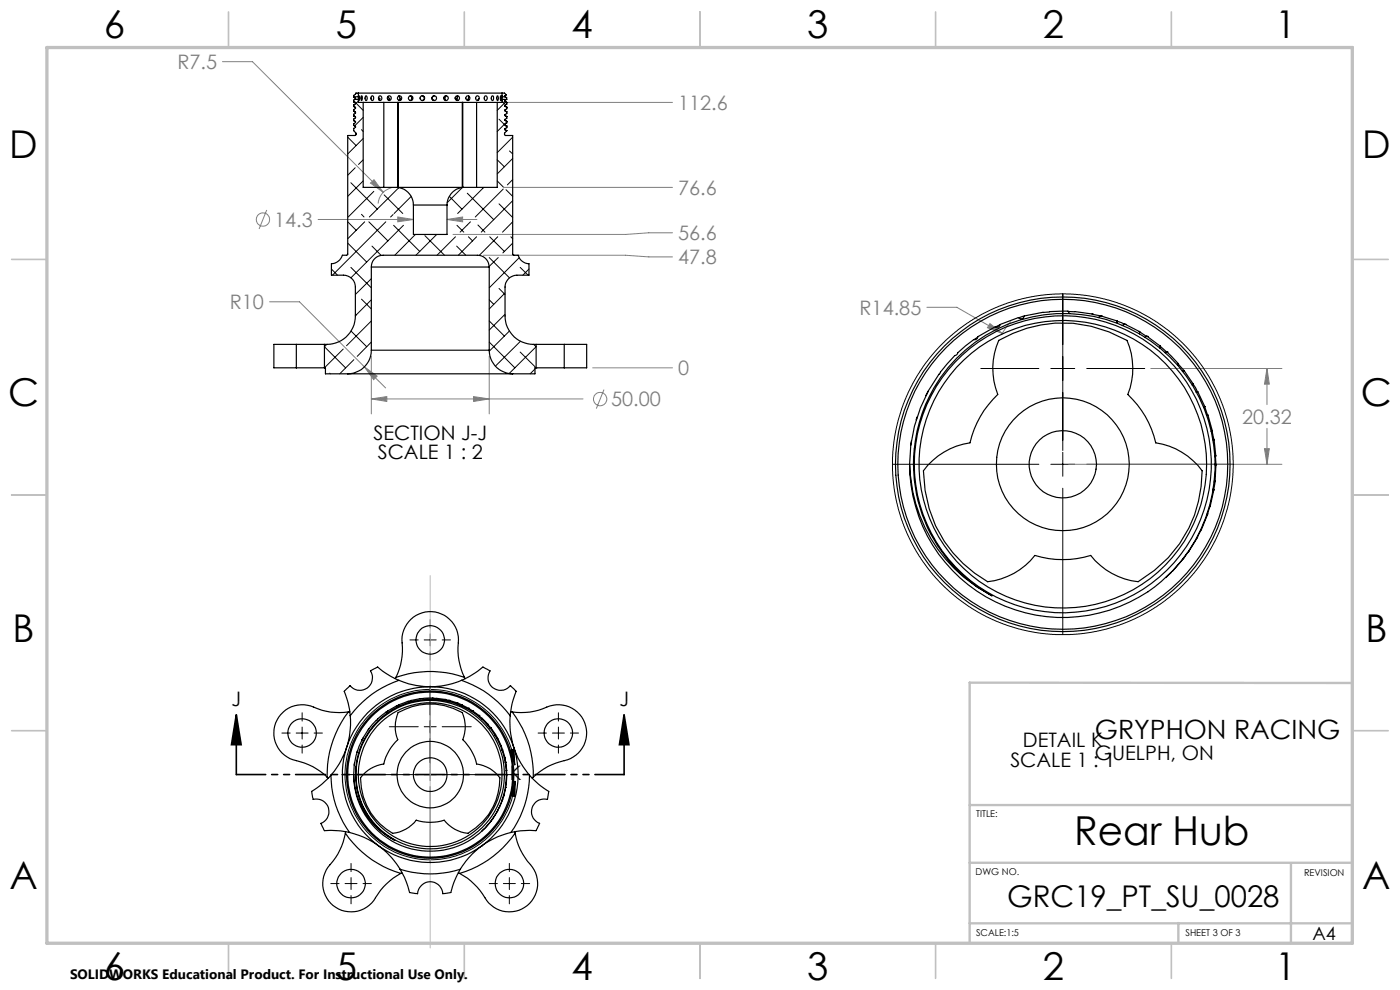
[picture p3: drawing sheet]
<svg xmlns="http://www.w3.org/2000/svg" width="297mm" height="210mm" viewBox="0 0 297 210" stroke-linecap="round" stroke-linejoin="round" font-family="sans-serif">
<g fill="none" stroke="#808080" stroke-width=".21">
<path d="M47.2 13.1h6.4l27.7 27.7M78.6 38.8l.7-.7 2 2.7zM83 39.9a3.6 3.6 0 0 0-2.8 3.3M106.8 39.7h35.9M107.8 21.7h34.9M56.6 44.5l-1.6 4.1M67.5 46.6h20.2M84.4 46l3.3 .6-3.3 .5zM94.8 46.6l3.3-.6v1.1zM94.8 46.6h6.4M102.6 54.1h30.1l5 .4h5M142.7 49.4h-5l-5 .3h-36.6"/>
<path d="M57.2 64h6.3l13.8 13.8M77.3 77.8l2.7 2-.7 .7zM77.3 77.8l4.5 4.5M78.8 75.6v12.2M103.8 75.6v12.2M125.7 78h17M196.6 65.2h6.4l9.6 5.5M210 68.6l2.6 2.1-3.1-1.2zM214.5 68.2l-.9 1-1.2 1.8M244.1 78.2h27.9M268.8 78.2l.5 3.3h-1zM268.8 78.2v7.6"/>
<path d="M78.8 84.6l3.3-.5v1.1zM78.8 84.6h44.9M100.5 84.1l3.3 .5-3.3 .6zM128.1 82.6l-1.6 4.1M226.7 98.5h45.3M268.3 95.2h1l-.5 3.3zM268.8 90.9v7.6"/>
<circle cx="55.8" cy="46.6" r="1.4"/>
<circle cx="127.3" cy="84.6" r="1.42"/>
</g>
<g fill="none" stroke="#000" stroke-width=".21">
<path d="M208.1 78.2h12.3M222.9 78.2h5.1M225.5 62.3v33.3M230.5 78.2h12.4M189.3 98.5h31.1M222.9 98.5h5.1M225.5 95.9v5.1M230.5 98.5h31.1M225.5 103.6v31M87 135.7h1.7M90 135.7h2.5M91.3 131.4v1.8"/>
<path d="M91.3 134.5v2.5M91.3 138.3v1.7M93.8 135.7h1.8M59.8 155.5h1.8M62.8 155.5h2.6M64.1 151.2v1.8M64.1 154.2v2.6M64.1 158v1.8M66.6 155.5h1.8M82.6 154.2h6.1M90 154.2h2.5M91.3 145.5v17.4"/>
<path d="M93.8 154.2h6.2M108.1 159.2l.9-.2 .2 3.3zM114.2 155.5h1.7M117.2 155.5h2.5M118.5 151.2v1.8M118.5 154.2v2.6M118.5 158v1.8M121 155.5h1.7M72.5 164.3h16.2M90 164.3h2.5M91.3 163v2.6M91.3 166.9v16.2"/>
<path d="M93.8 164.3h16.2M109.2 162.3a18.1 18.1 0 0 0-27.4-13.4 18.1 18.1 0 0 0-.5 30.5 18.1 18.1 0 0 0 27.8-12.6l.2-1.1M109.3 165.7v3.3l-1-.2zM70.2 187.4h1.7M73.2 187.4h2.5M74.5 183.2v1.7M74.5 186.2v2.5M74.5 190v1.7M77 187.4h1.8M103.8 187.4h1.7M106.8 187.4h2.5M108.1 183.2v1.7"/>
<path d="M108.1 186.2v2.5M108.1 190v1.7M110.6 187.4h1.8"/>
</g>
<path d="M50.1 151.6l1.1 6.4h-2.1zM50.1 151.6v12.7M132.4 151.6l1 6.4h-2zM132.4 151.6v12.7" fill="none" stroke="#000" stroke-width=".35"/>
<path d="M132.4 164.3h-82.3" fill="none" stroke="#000" stroke-width=".35" stroke-dasharray="6.3 1.3 1.3 1.3 1.3 1.3" stroke-dashoffset=".1"/>
<path d="M91.3 122.1v79" fill="none" stroke="#c0c0c0" stroke-width=".21"/>
<g fill="none" stroke="#c0c0c0" stroke-width=".35">
<path d="M48.5 2.5v7.5M98.5 2.5v7.5M148.5 2.5v7.5M198.5 2.5v7.5M248.5 2.5v7.5M2.5 55h7.5M287 55h7.5M2.5 105h7.5M287 105h7.5M2.5 155h7.5M287 155h7.5M48.5 200v7.5"/>
<path d="M98.5 200v7.5M148.5 200v7.5M198.5 200v7.5M248.5 200v7.5"/>
</g>
<path d="M286.9 144.9l-81.2-.1v55.3M205.7 170.8h81.2M205.7 195.9h81.2M205.7 183h81.2M250 195.8v4.2M273.9 183.1v17" fill="none" stroke="#c0c0c0" stroke-width=".5"/>
<path d="M9.9 10.1h277v190h-277z" fill="none" stroke="#c0c0c0" stroke-width=".7"/>
<g fill="#000">
<path d="M132.4 151.6l1 6.4h-2zM50.1 151.6l1.1 6.4h-2.1z"/>
<path d="M108.1 159.2l.9-.2 .2 3.3zM109.3 165.7v3.3l-1-.2z"/>
</g>
<path d="M78.8 84.6l3.3-.5v1.1zM100.5 84.1l3.3 .5-3.3 .6zM77.3 77.8l2 2.7 .7-.7zM84.4 46l3.3 .6-3.3 .5zM94.8 46.6l3.3-.6v1.1zM78.6 38.8l2.7 2-2-2.7zM268.8 78.2l.5 3.3h-1zM268.3 95.2h1l-.5 3.3zM210 68.6l-.5 .9 3.1 1.2z" fill="#808080"/>
<g fill="none" stroke="#000" stroke-width=".25">
<path d="M76 19.7h30.5M76 19.7l-.6 .1v.2l-.4 .2v.4M76 19.7v.8M106.5 19.7h.5l.4 .4-.3 .2 .1 .2M106.5 19.7v.8M75 26.6l.4 .2M75 25.6l.4 .2M75 24.6l.4 .2M75 23.6l.4 .2M75 22.6l.4 .2M75 21.6l.4 .2M75 20.6l.4 .2"/>
<path d="M75 23.6h.1M75 22.6h.1M75 24.6h.1M75 21.6h.1M75 25.6h.1M75 26.6h.1M75 20.5h1M75.2 21.1l-.2 .1v.4M75.2 21.1h.8M75.4 20.8v.2l-.2 .1M75.4 26.8v.2l-.4 .2v.5l.5 .5v.4l-1.7 .1v25.3l-.2 .1h-1a2.56 2.56 0 0 1-2.3 1.8v2.5h2.6a2.51 2.51 0 0 1 2.5 2.5v6.1a6 6 0 0 1-6.6 6.1M75.4 25.8v.2l-.4 .2v.4"/>
<path d="M75.4 24.8v.2l-.4 .3v.3M75.4 23.8v.2l-.4 .2v.4M75.4 22.8v.2l-.4 .2v.4M75.4 21.8v.2l-.4 .3v.3M76 20.5v.6M76 21.1v.6h1M76.2 20.3v1zM76.6 20.4l.1-.1a.69 .69 0 0 1 .1 1l-.2-.2zM77 21.7h4.4M77 21.7v18h7.2M77.5 20.4a.4 .4 0 0 1 .5 .2 .4 .4 0 0 1-.1 .5l-.1 .2a.55 .55 0 0 1-.3-.9zM78.7 20.8l.1 .3"/>
<path d="M78.8 20.4a.48 .48 0 0 1 .5 .4 .48 .48 0 0 1-.3 .5 .64 .64 0 0 1-.2-.9zM80.3 20.7l.3 .2-.2 .3M80.4 20.4a.47 .47 0 0 1 .6 .4 .47 .47 0 0 1-.5 .5l-.2-.4zM81.4 21.7h3M81.4 21.7v18M82.3 20.5l.4 .5-.3 .2M84.2 39.7a3.7 3.7 0 0 1 3.5 3.8M84.2 39.7h14.1M84.4 21.7h.1M84.4 21.7v18M84.5 21.7h13.6M84.5 21.7v18"/>
<path d="M84.6 20.4l.3 .6-.3 .3M87 20.3l.2 .2a.45 .45 0 0 1 .2 .4 .45 .45 0 0 1-.4 .4M89.5 20.3a.51 .51 0 0 1 .5 .5 .51 .51 0 0 1-.5 .5M92.2 20.3a.5 .5 0 0 0-.5 .4 .5 .5 0 0 0 .3 .6h.2M94.7 20.3l-.4 .6 .3 .4M97.1 20.3l-.2 .8 .2 .2M98.1 21.7h.1M98.1 21.7v18M98.2 21.7h2.9M98.2 21.7v18M98.3 39.7a3.7 3.7 0 0 0-3.5 3.8M99.4 20.3l-.1 .8 .1 .2"/>
<path d="M101.1 20.4a.44 .44 0 0 1 .6 .4 .44 .44 0 0 1-.7 .4l-.1-.4zM101.1 21.7h4.4M101.1 21.7v18M101.6 20.9l-.1 .3M102.9 20.4a.46 .46 0 0 1 .5 .4 .46 .46 0 0 1-.5 .5l-.2-.4zM104.4 20.4v-.1a.53 .53 0 0 1 .3 .5 .53 .53 0 0 1-.3 .5l-.2-.4zM105.4 20.4a.4 .4 0 0 1 .4 .3 .4 .4 0 0 1-.1 .4l-.1 .2a.63 .63 0 0 1-.2-.9zM105.5 21.7v18h-7.2M106.3 20.3l-.1 1zM106.5 20.5v-.2v1v-.2M106.5 21.1h1M106.5 20.5h.7"/>
<path d="M106.5 21.1v.6h-1M107.1 27.5l.4 .2M107.1 26.5l.4 .2M107.1 25.5l.4 .2M107.1 24.5l.4 .2M107.1 23.5l.4 .2M107.1 22.5l.4 .2M107.1 21.5l.4 .2M107.2 20.5v.1a.36 .36 0 0 1 .3 .5M107.5 21.7h.1M107.5 23.7h.1M107.5 22.7h.1"/>
<path d="M107.5 24.7h.1M107.5 25.7h.1M107.5 26.7h.1M107.5 27.7h.1M107.5 21.1l-.4 .2v.2l.4 .2M107.5 27.7l-.5 .5 .1 .5h1.7v25.2l.2 .2h.9a2.47 2.47 0 0 0 2.3 1.8v2.5h-2.6a2.51 2.51 0 0 0-2.5 2.5v6.1a6 6 0 0 0 6.6 6.1M107.5 21.7v.4l-.4 .2v.2M107.5 22.7v.4l-.4 .2v.2M107.5 23.7v.4l-.4 .2v.2M107.5 24.7v.4l-.4 .2v.2M107.5 25.7v.4l-.4 .2v.2M107.5 26.7v.4l-.4 .2v.2"/>
<path d="M78.8 56.6a2.45 2.45 0 0 1 2.5-2.5h20a2.5 2.5 0 0 1 2.5 2.5M78.8 56.6h25M78.8 56.6v17.7M87.7 43.5h7.1M87.7 43.5v6.2h7.1v-6.2M103.8 56.6v17.7M62.9 73.1h5.9M62.9 78h5.9M62.9 73.1h-4.8v4.9h4.8M62.9 73.1v4.9M68.8 78h.2v1.3h4.8M68.8 73.1v4.9"/>
<path d="M73.8 79.3h35M78.8 74.3a5 5 0 0 1-5 5M78.8 74.3h25M103.8 74.3a5 5 0 0 0 5 5M113.7 73.1h6M113.7 78h6M113.7 73.1v4.9M113.7 78h-.2v1.3h-4.7M119.7 73.1h4.8v4.9h-4.8M119.7 73.1v4.9M202.9 76a32.2 32.2 0 0 1 46.5 1 32.2 32.2 0 0 1-3.1 46.4 32.5 32.5 0 0 1-34.6 4.5 32.5 32.5 0 0 1-18.7-29.4 32.1 32.1 0 0 0 17.4 27.9 31.9 31.9 0 0 1-7.5-50.4zM207.4 71.5l-.7 .5"/>
<path d="M211.9 72.2a26.7 26.7 0 0 1 27.2 0 14.9 14.9 0 0 1 .2 11.5 20.1 20.1 0 0 1 5.9 10.2 15 15 0 0 1 9.8 6 26.9 26.9 0 0 1-13.6 23.5 14.8 14.8 0 0 1-10-5.6 20.4 20.4 0 0 1-11.9 0 14.6 14.6 0 0 1-10 5.6 26.8 26.8 0 0 1-13.6-23.5 14.9 14.9 0 0 1 9.9-6 20.4 20.4 0 0 1 5.9-10.2 14.7 14.7 0 0 1 .2-11.5zM212.2 68.8l-.3 .5h-.8l-3.7 2.1-.1 .4-.3 .2h-.4l-1.8 1.4-1.7 1.6a31.7 31.7 0 0 0-10.1 23.5M212.2 68.9l-1 .4M217.3 67l-.2 .5-.4 .1-.7-.2-3.8 1.4M217.3 67.1l-1.2 .3M221.3 66.2l-4 .8M222.6 66.2l-1.3 .1M222.7 66.1l3.9-.1 .3 .5M226.6 66.1h1.4M228.1 66.1l3.7 .5M231.7 66.6h.1M231.9 66.7l1.5 .3"/>
<path d="M233.4 67l-.4 .4M233.4 67l3.6 1.1 .1 .5M233.6 67h.1M236.8 68h.1M237 68.1l1.5 .6M238.1 69l.4-.3 3.3 1.7-.1 .4M238.7 68.8h.1M241.7 70.3h.1M241.8 70.4l1.4 1M242.9 71.5l.4-.2 2.9 2.1M243.4 71.4h.1M246.1 73.4h.1"/>
<path d="M246.2 73.4l-.2 .4M246.2 73.5l1.3 1.2M247.2 74.8l.3-.2 1 .9 1.5 1.7-.2 .3M247.6 74.7h.1M249.9 77.1h.1M249.9 77.2l1.3 1.4M251.2 78.6v.1M251.2 78.6l-.4 .1M251.2 78.6l2 2.9M193.4 93.5l-.2 .9M194.6 88.4l-.3 .7M196.9 83l-.5 .9"/>
<path d="M253.1 81.4l.9 1.7M253.1 81.4l.1 .1M253.2 81.5l-.3 .2M253.8 83.2l.3-.1zM254.1 83.1l1.5 3.1-.3 .2 .3-.2M255.6 86.3l.6 1.7M255.9 88h.3M255.9 88.1l.4-.1 .9 3.4-.3 .1M257.1 91.5l.4 1.7M257.2 91.3l-.2 .3M257.2 93.1l.4 .2M257.3 93.3h.3"/>
<path d="M257.6 93.3l.3 3.4M257.7 98.4l.3 .1M257.7 98.6h.3M257.8 96.8l.2 1.7M257.9 96.7l-.2 .2M257.9 96.7h-.2M258 98.5v.2M258 98.6l-.2 3.4M252 117.2l-.8 1.1-2.4 2.8M254.1 113.9l-2.1 3.3M254.7 112.6l-.6 1.2M254.8 112.3h.1"/>
<path d="M254.9 112.3l-.1 .3M256 109.1l.2 .1M256.1 108.9l.1 .3M256.2 109.2l-1.3 3.1M256.6 107.2l.2 .1M256.6 107.5l-.4 1.4M256.8 107.3l-.3 .2M257.3 104h.2M257.4 103.7l.1 .1v.2M257.5 104l-.7 3.3M257.6 102h.2M257.7 102.2l-.2 1.6"/>
<path d="M257.7 102.2h-.1M257.8 102l-.1 .2M247.6 122.3l-.2 .2M248.5 121.4l-.9 .8M73.5 158.6a18.7 18.7 0 0 0 6.8 20.8M73.5 158.6l-1.5 3.4-1.8 2.4M73.9 151a22.1 22.1 0 0 0-4.5 13.8M73.9 151a13.4 13.4 0 0 1-8-1.3 6 6 0 0 0-7.6 4.3 6 6 0 0 0 4.6 7.4 13.2 13.2 0 0 1 6.5 3.4M74.2 151h-.3M74.3 151.8v3.3l-.8 3.5M75.8 159.3l-.1 .3M77 156.6l-.3 .4"/>
<path d="M80 153.1a16.1 16.1 0 0 1 27.1 8.3 16.1 16.1 0 0 1-21.9 18 16.2 16.2 0 0 1-10.2-15.1 16.1 16.1 0 0 0 8.7 14 15.9 15.9 0 0 1-3.7-25.2zM82.2 150.8l-.3 .3M84 143.7l-.1 .2M84 143.7a21.8 21.8 0 0 1 14.5 0M84 143.7a14.1 14.1 0 0 0 1.3-8 6 6 0 0 1 6.8-5.9 6 6 0 0 1 5.1 7.5l.2 2.8 .4 1.8 .7 1.8M84.1 149.7l-1.8 1.1-.2 .3h-.3l-2 1.8a16.4 16.4 0 0 0-4.8 11.4M84.5 151.2a13.6 13.6 0 0 1 13.6 0 7.4 7.4 0 0 1 .1 5.7 10.5 10.5 0 0 1 2.9 5.2 7.1 7.1 0 0 1 4.9 2.9 13.5 13.5 0 0 1-6.7 11.8 7.3 7.3 0 0 1-5.1-2.8 9.8 9.8 0 0 1-5.9 0 7.3 7.3 0 0 1-5 2.8 13.4 13.4 0 0 1-6.8-11.8 7.3 7.3 0 0 1 4.9-2.9 10.2 10.2 0 0 1 3-5.2 7.6 7.6 0 0 1 .1-5.7zM84.6 149.5l-.2 .3-.3-.1M84.6 144.3l2.1 .8 1.6 .3 3 .3M84.6 144.3a21.2 21.2 0 0 0-10.3 7.5M84.6 144.3a17.3 17.3 0 0 1-4.5-2.8l-1.5 .8a2.68 2.68 0 0 1-.7 3.6 2.68 2.68 0 0 1-3.6-.5l-1.3 1.2a16.4 16.4 0 0 1 1.3 5.2M84.6 149.5l-.5 .2"/>
<path d="M87.2 148.6l-.2 .3-.4-.1-2 .7M87.2 148.6l-.6 .2M89.9 148.2l-2.7 .4M91.3 145.7a18.7 18.7 0 0 0-17.8 12.9M91.3 145.7a18.6 18.6 0 0 1 17.7 12.9M91.8 148.1h-1.9M91.8 148.1l.2 .2M91.8 148.1l.8 .1M92.6 148.1l2.7 .5M94.4 148.4h.1M95 148.8l.3-.3 1.7 .6M95.3 148.6h.1"/>
<path d="M96.9 149.1h.1M97 149.1v.3M97 149.1l.8 .4M97.8 149.4l-.2 .2M97.8 149.4l1.6 .9M97.9 149.5h.1M97.9 144.3a21.2 21.2 0 0 1 10.3 7.5M97.9 144.3a15.7 15.7 0 0 1-6.6 1.4M97.9 144.3a18.3 18.3 0 0 0 4.5-2.8l1.6 .8a2.67 2.67 0 0 0 .6 3.6 2.67 2.67 0 0 0 3.7-.5l1.2 1.2a16.4 16.4 0 0 0-1.3 5.2M98.5 143.7l.2 .3M99.4 150.2h.1M99.4 150.3v.2"/>
<path d="M99.4 150.3l.8 .4M100 150.8l.2-.1 1.4 1.1v.2M100.2 150.8h.1M101.6 151.8h.1M101.6 151.8l.7 .6M102.1 152.5l.2-.1 1.2 1.3M102.3 152.4h.1M103.5 153.6v.1M103.5 153.7l.6 .7M103.5 153.7l-.1 .1M104.1 154.4h-.2M104.1 154.4h.1"/>
<path d="M104.1 154.4l1 1.4M105 155.9l.1-.1zM105.1 155.8h.1M105.1 155.8l.5 .8M105.4 156.7l.2-.1zM105.6 156.6l.7 1.6M106.3 158.2l-.1 .1M106.3 158.2h.1M106.3 158.2l.3 .9M106.5 159.1h.1M106.5 159.1h.1l.5 1.7M108.2 151.8v3l.8 3.8"/>
<path d="M108.4 151h.3M108.7 151a21.8 21.8 0 0 1 4.4 13.8M108.7 151a13.4 13.4 0 0 0 8-1.3 6 6 0 0 1 7.5 4.3 6 6 0 0 1-4.5 7.4 13.1 13.1 0 0 0-6.6 3.4M109 158.6a18.7 18.7 0 0 1-6.8 20.8M109 158.6a16 16 0 0 0 3.3 5.8M69.4 164.8l.2 .3M70.2 164.4a21 21 0 0 0 4 12.2M70.2 164.4a16 16 0 0 1-4.1 3.5l.3 1.7a2.68 2.68 0 0 1 3.3 1.7 2.68 2.68 0 0 1-1.6 3.4l.7 1.5a18.4 18.4 0 0 1 5.4 .4M73.3 176.7a21.7 21.7 0 0 0 11.7 8.6M73.3 176.7a14.2 14.2 0 0 1-3.7 7.3 6 6 0 0 0 1.6 8.5 6 6 0 0 0 8.5-2.1 14.1 14.1 0 0 1 5.3-5.1M73.3 176.4v.3M74.2 176.6l.7 .2a16.4 16.4 0 0 1 5.4 2.6"/>
<path d="M75.2 161.8l-.1 .5M80.3 179.4a18.8 18.8 0 0 0 21.9 0M80.3 179.4a16.6 16.6 0 0 1 4.6 5M102.2 179.4l-1.2 1a17.1 17.1 0 0 0-3.4 4M102.8 175.7l-.6 .6M104.5 173.7l-1.6 1.9M105.9 171.3l-1.3 2.4M105.9 171.2h.1M106 171.2l-.1 .1M106.5 169.6l.1 .1M106.6 169.5v.2M106.6 169.7l-.6 1.5"/>
<path d="M106.8 168.8h.1M106.9 168.7h.1M106.9 168.8l-.3 .7M106.9 168.7v.1M107.1 160.8l.2 .9M107.1 160.8h-.1M107.1 160.8l-.1 .1M107.2 161.6l.1 .1M107.2 161.7h.1M107.2 166.9l.1 .2M107.2 167l.1 .1M107.3 167.1l-.4 1.6"/>
<path d="M107.3 166.1h.1M107.3 161.7h.1M107.3 166.2h.1M107.3 161.7l.2 1.7M107.4 166.2l-.1 .8M107.4 166.1v.1M107.4 164.3h.1M107.4 164.4h.1M107.5 163.5v.8M107.5 163.4l-.1 .1M107.5 163.4h-.1M107.5 164.3v.1"/>
<path d="M107.5 164.4l-.1 1.7M108.4 176.6a16.4 16.4 0 0 0-6.2 2.8M109.2 176.5l.1 .2M109.3 176.7a21.9 21.9 0 0 1-11.8 8.6M109.3 176.7a13.8 13.8 0 0 0 3.7 7.3 6 6 0 0 1-2.1 8.7 6 6 0 0 1-8.5-3.1l-1.9-2.1a11 11 0 0 0-3-2.2M112.3 164.4a21 21 0 0 1-3.9 12.2M112.3 164.4a16 16 0 0 0 4.1 3.5l-.3 1.7a2.68 2.68 0 0 0-3.2 1.7 2.68 2.68 0 0 0 1.6 3.4l-.8 1.5a18.4 18.4 0 0 0-5.3 .4M113.1 164.8l-.2 .3M84.9 184.4a21.1 21.1 0 0 0 12.7 0M84.9 184.4a17.3 17.3 0 0 1 2 4.9l1.7 .3a2.69 2.69 0 0 1 2.7-2.6 2.69 2.69 0 0 1 2.6 2.6l1.7-.3a17.3 17.3 0 0 1 2-4.9M85.3 185.2l-.3 .1M97.2 185.1l.3 .2"/>
<circle cx="82.6" cy="20.8" r=".46"/>
<circle cx="84.8" cy="20.8" r=".48"/>
<circle cx="87.1" cy="20.8" r=".49"/>
<circle cx="89.6" cy="20.8" r=".49"/>
<circle cx="92.1" cy="20.8" r=".5"/>
<circle cx="94.6" cy="20.8" r=".49"/>
<circle cx="97" cy="20.8" r=".48"/>
<circle cx="99.3" cy="20.8" r=".47"/>
<circle cx="225.5" cy="98.5" r="7.1"/>
<circle cx="225.5" cy="98.5" r="31.5"/>
<circle cx="225.5" cy="98.5" r="35"/>
<circle cx="225.5" cy="98.5" r="14.1"/>
<circle cx="225.5" cy="98.5" r="35.5"/>
<circle cx="225.5" cy="98.5" r="30.5"/>
<circle cx="91.3" cy="135.7" r="3"/>
<circle cx="64.1" cy="155.5" r="3"/>
<circle cx="118.5" cy="155.5" r="3"/>
<circle cx="91.3" cy="164.3" r="7.1"/>
<circle cx="91.3" cy="164.3" r="15.2"/>
<circle cx="91.3" cy="164.3" r="3.6"/>
<circle cx="91.3" cy="164.3" r="17.5"/>
<circle cx="91.3" cy="164.3" r="17.8"/>
<circle cx="91.3" cy="164.3" r="15.7"/>
<circle cx="74.5" cy="187.4" r="3"/>
<circle cx="108.1" cy="187.4" r="3"/>
</g>
<g fill="none" stroke="#000" stroke-width=".21">
<path d="M73.8 29.1l1.8 1.8M74.4 38.8l5.6 5.6M75 21.4l2 2M75.4 35.6l-1.6 1.6M76 21.4l-1 1M76.7 27.5l.3 .4M77 24.9l-1.8 1.8M77 29.4l-3.2 3.2M77 33.9l-.9 1M77 38.4l-3.2 3.3M84.4 39.7l.1 .2M84.6 39.8l-6.2 6.2"/>
<path d="M98.1 39.7l-3.2 3.3M102.4 39.7l.1 .2M102.6 39.7l-5.5 5.6M105.5 38.4l1.3 1.2M105.5 33.9l1.5 1.5M105.9 25.3l1.6 1.6M106.5 21.4l.8 .8M107.3 21.6l-1.8 1.8M107.5 25.9l-2 2M108.1 32l.7 .7M108.8 29.1l-3.3 3.3M108.8 33.6l-3.3 3.3"/>
<path d="M108.8 38.1l-1.2 1.1M70.3 57.1l1.3 1.3M73.8 51.6l4 4M73.8 47.1l1.8 1.8M74.4 56.7l4.4 4.4M76.7 45.5l.5 .5M77.4 47.1l-3.6 3.6M78.2 47.1l4.1 4M78.8 59.1l-3.4 3.4M78.9 52.2l2 2M79.3 40.6l-5.4 5.4M81.5 41.3l3.9 4"/>
<path d="M81.8 47.1l-11.3 11.3M83.4 45.5l-.5 .5M83.5 47.8l5.5 5.5M85.6 47.8l-11.2 11.1M87.2 41.7l-3.6 3.6M88.1 49.7l-4.4 4.4M90.1 50l4.2 4.1M92.6 49.7l-4.4 4.4M95.3 41.7l2.7 2.7M96.6 50.2l-3.9 3.9M96.9 52.2l1.9 1.9M96.9 47.8l1.5 1.4"/>
<path d="M99.1 47.8l-1.5 1.4M99.1 41l5.6 5.6M99.4 50.2l.9 .9M99.8 47.1l-.7 .6M101.1 50.2l-3.9 3.9M101.4 47.7l1.5 1.5M103.8 54.6l4.3 4.3M103.9 50.2l3.1 3.1M105.6 50.2l-3.9 4M105.7 54.6l-1.9 1.9M105.9 43.2l2.9 2.9M106.8 40.1l-6 5.9"/>
<path d="M107.4 40.2l1.4 1.5M108.4 50.2l.4 .5M108.8 42.6l-6.7 6.6M108.8 47.1l-2.2 2.1M108.8 51.6l-2.1 2M110.1 54.7l-6.3 6.4M110.3 56.7l1.7 1.7M112.2 57.1l-1.3 1.3M69.3 73.1l-.5 .4 4.5 4.5M70 79.2l.1 .1M72.8 74l-4 4M74.5 70.2l3.3 3.3"/>
<path d="M75.1 76.3l-3 3M75.4 66.7l.2 .1M76.7 63.5l2.1 2M78.8 63.6l-3.4 3.4M78.8 68.1l-5.3 5.2M78.8 72.6l-3 3M103.8 72.6l5.4 5.4M103.8 68.1l3.2 3.2M103.8 63.6l.9 .9M105.9 61.2l1.2 1.3M107.1 62.2l-3.3 3.3M107.1 66.7l-3.3 3.3"/>
<path d="M108.1 70.2l-4.3 4.3M110.3 74.7l3.4 3.3M110.4 72.4l-5.3 5.3M113.2 73.1l.5 .4-5.7 5.7M113.5 78.3l-1 1M113.7 78h.1"/>
<circle cx="225.5" cy="98.5" r="36.1"/>
</g>
<text font-size="8.5" x="227.9" y="179.3">Rear Hub</text>
<g font-size="8.1">
<text x="22" y="8">6</text>
<text x="71.2" y="8">5</text>
<text x="121.2" y="8">4</text>
<text x="171.3" y="8">3</text>
<text x="221.3" y="8">2</text>
<text x="270.5" y="8">1</text>
<text x="2" y="33.6">D</text>
<text x="289" y="33.6">D</text>
<text x="1.7" y="86.1">C</text>
<text x="288.7" y="86.1">C</text>
<text x="2.7" y="136.1">B</text>
<text x="289.7" y="136.1">B</text>
<text x="2" y="188.6">A</text>
<text x="289" y="188.6">A</text>
<text x="22" y="208">6</text>
<text x="71.2" y="208">5</text>
<text x="121.2" y="208">4</text>
<text x="171.3" y="208">3</text>
<text x="221.3" y="208">2</text>
<text x="270.5" y="208">1</text>
</g>
<text font-size="6.3" x="213.7" y="192.5">GRC19_PT_SU_0028</text>
<text font-size="5.6" x="232.3" y="156.7">GRYPHON RACING</text>
<g font-size="4.2" fill="#808080">
<text x="37.6" y="14.7">R7.5</text>
<text x="143.9" y="23.3">112.6</text>
<text x="143.9" y="41.3">76.6</text>
<text x="58.1" y="48.1">14.3</text>
<text x="143.9" y="51">56.6</text>
<text x="143.9" y="56.1">47.8</text>
<text x="48.8" y="65.6">R10</text>
<text x="182.3" y="66.8">R14.85</text>
<text x="143.9" y="79.6">0</text>
<text x="129.7" y="86.2">50.00</text>
<text x="263.5" y="89.9">20.32</text>
</g>
<g font-size="4.2">
<text x="79.3" y="93.2">SECTION J-J</text>
<text x="80.1" y="97.4">SCALE 1 : 2</text>
<text x="49.1" y="149.8">J</text>
<text x="131.4" y="149.8">J</text>
<text x="217" y="158.5">DETAIL K</text>
<text x="232.3" y="161.2">GUELPH, ON</text>
<text x="108.1" y="165.5">K</text>
<text x="214.3" y="162.7">SCALE 1 : 1</text>
</g>
<text font-size="3.9" x="278.4" y="199.3">A4</text>
<text font-size="2.9" x="14.9" y="207.6">SOLIDWORKS Educational Product. For Instructional Use Only.</text>
<g font-size="2">
<text x="207.1" y="173.3">TITLE:</text>
<text x="207" y="185.5">DWG NO.</text>
<text x="276.7" y="185.9">REVISION</text>
<text x="207.1" y="198.6">SCALE:1:5</text>
<text x="251.5" y="198.6">SHEET 3 OF 3</text>
</g>
</svg>
